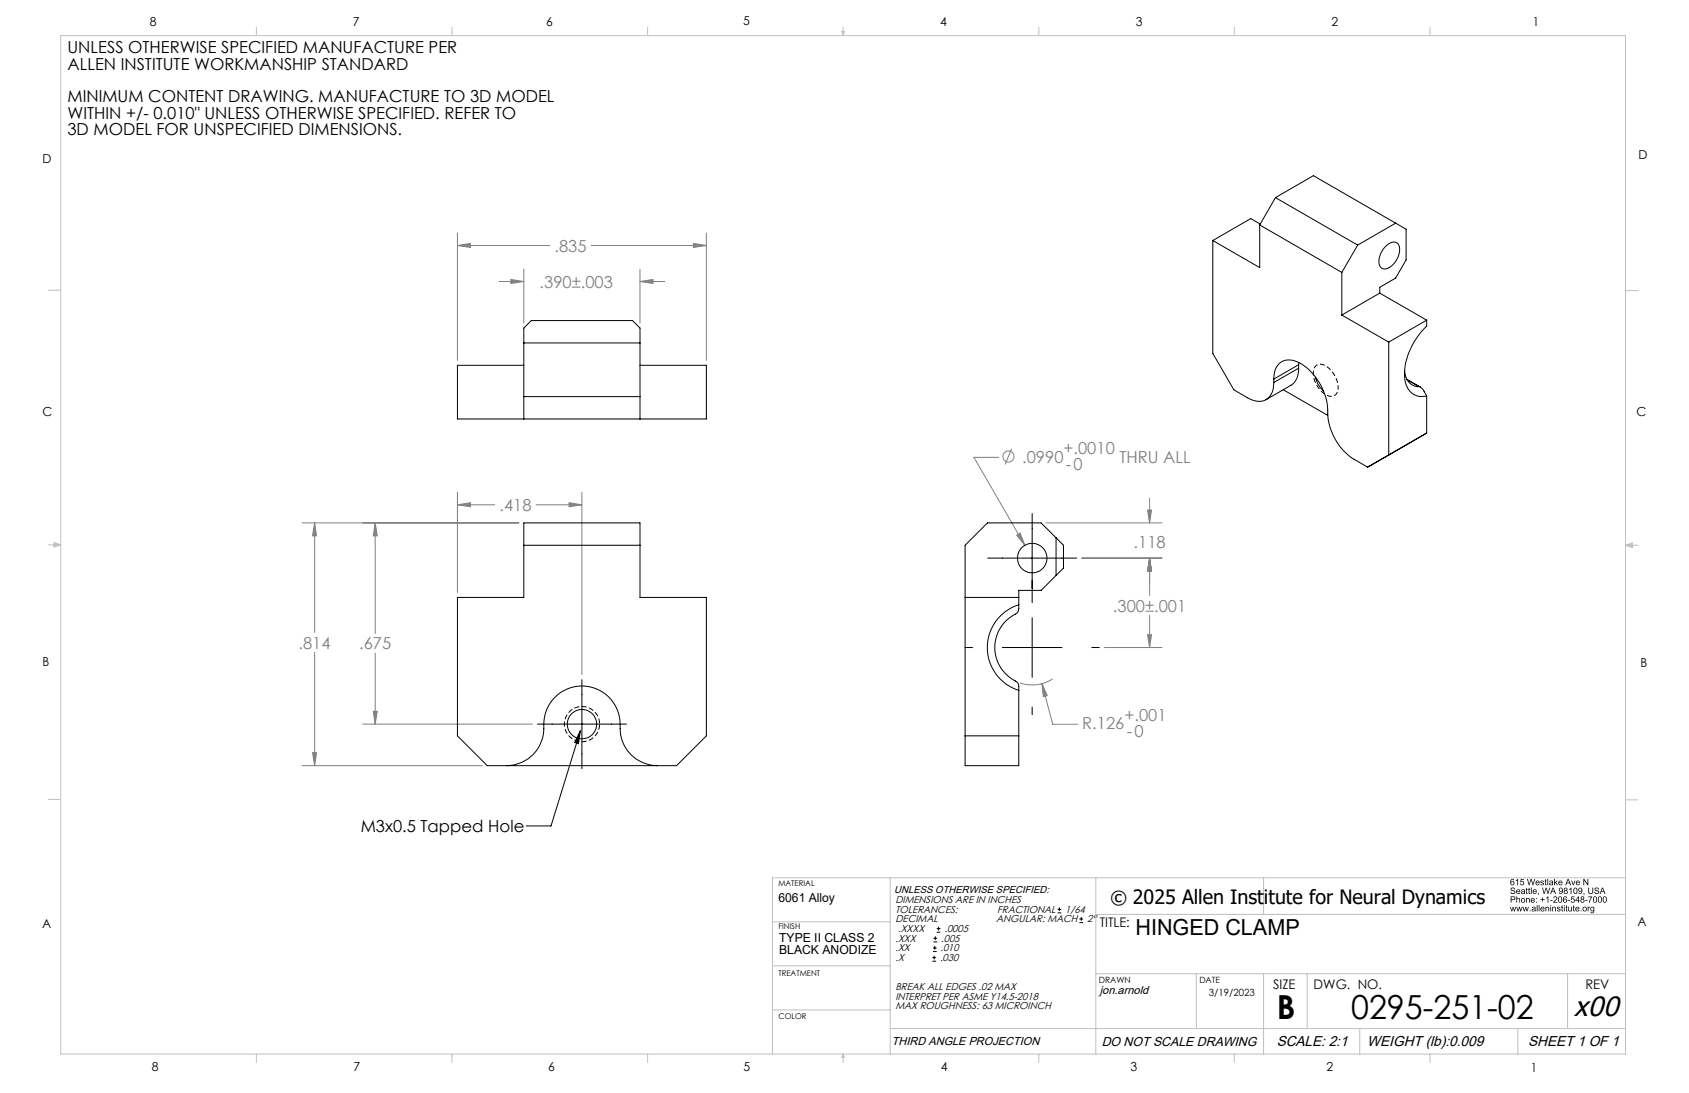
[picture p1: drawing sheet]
<svg xmlns="http://www.w3.org/2000/svg" width="432mm" height="279mm" viewBox="0 0 432 279" stroke-linecap="round" stroke-linejoin="round" font-family="sans-serif">
<g fill="none" stroke="#808080" stroke-width=".26">
<path d="M116.9 59.6v32.5M180.6 59.6v32.5M116.9 62.8l3.4-.6v1.1zM116.9 62.8h23.7M127.6 72h6.3M130.6 71.4l3.3 .6-3.3 .5zM133.9 68.8v13.8M151.1 62.8h29.5M163.6 72l3.3-.6v1.1zM163.6 68.8v13.8M163.6 72h6.4M177.3 62.2l3.3 .6-3.3 .5z"/>
<path d="M255.3 116.9h-6.3l13 22.5M258.6 114.7l-1.6 4M77.3 133.7h55.3M80.4 133.7l.5 3.3h-1zM80.4 133.7v28M95.9 133.7l.5 3.3h-1zM95.9 133.7v28.2M116.9 129l3.4-.5v1zM116.9 125.9v25.5M116.9 129h9.6M137.1 129h11.7M145.5 128.5l3.3 .5-3.3 .5z"/>
<path d="M148.8 125.9v46.6M259.9 136.8l.9-.5 1.2 3.1zM267.4 133.7h29.7M293.4 130.4h1l-.5 3.3zM293.9 127.3v6.4M276.5 142.7h20.6M293.9 142.7l.5 3.3h-1zM293.9 142.7v9.5M293.9 157.3v8.2M80.4 166.7v29M95.9 167v18.1M266.4 174.8l1.3 3-1 .3z"/>
<path d="M266.4 174.8l2.7 10.3h6.4M269.1 173.5a9.7 9.7 0 0 1-8.3 1.1M282.3 165.5h14.8M293.4 162.2h1l-.5 3.3zM77.3 195.7h46M79.9 192.4h1l-.5 3.3zM92.7 185.1h43.4M95.4 181.8h1l-.5 3.3z"/>
<circle cx="257.8" cy="116.7" r="1.42"/>
</g>
<g fill="none" stroke="#000" stroke-width=".26">
<path d="M263.9 131.3v22.8M252.5 142.7h22.8M263.9 157.9v15.2M148.8 173.7v22.8M246.7 165.5h1.9M256.3 165.5h15.2M279.1 165.5h2M137.4 185.1h22.8M148.4 186.8l-.5 3.3-1-.3zM148.4 186.8l-7.5 24.3h-6.4M263.9 180.8v1.9M238.7 239.9h.9"/>
<path d="M239.1 239.4v.9M239.5 238.3h.9M239.5 237.4h.9M240 236.9v.9M270.4 233.4h.9M270.4 232.4h.9M270.8 232v.9M275.9 235.8h1M275.9 234.9h1M276.4 234.4v1M238.4 245.7h.9M238.4 244.8h.9"/>
<path d="M238.5 243.2h1M238.5 242.3h1M238.7 240.8h.9M238.8 244.3v1M239 241.8v1"/>
</g>
<path d="M153.3 185.1a4.5 4.5 0 0 1-6.7 3.9 4.5 4.5 0 0 1-.2-7.7 4.5 4.5 0 0 1 6.9 3.5v.3" fill="none" stroke="#000" stroke-width=".26" stroke-dasharray="1.3 .6" stroke-dashoffset="-.2" stroke-linecap="butt"/>
<path d="M342.1 99.1a2 2 0 0 1-1.1 2.1 2 2 0 0 1-2.4-.5 6.3 6.3 0 0 1-2.6-6.6 2.09 2.09 0 0 1 3.5-.2 7.1 7.1 0 0 1 2.6 5.2" fill="none" stroke="#000" stroke-width=".26" stroke-dasharray="1.3 .6" stroke-dashoffset=".7" stroke-linecap="butt"/>
<g fill="none" stroke="#c0c0c0" stroke-width=".26">
<path d="M15.5 9.1h400.1v260.4h-400.1zM65.5 6.9v2.2M115.5 6.9v2.2M165.6 6.9v2.2M215.2 8h.7l-.4 1.1zM215.4 8l.1 1.1M215.5 6.9v2.2M215.7 8l-.2 1.1M265.6 6.9v2.2M315.6 6.9v2.2M365.6 6.9v2.2M12.3 74.2h3.2"/>
<path d="M415.6 74.3h3.1M12.3 139.3h3.2M13.8 139.1l1.7 .2M13.8 138.7l1.7 .6-1.7 .5zM15.5 139.3l-1.7 .3M415.6 139.4h3.1M415.6 139.4l1.7-.6v1.2zM415.6 139.4l1.7 .3M417.3 139.2l-1.7 .2M12.3 204.4h3.2M415.6 204.5h3.1M197.5 235.7h30.1"/>
<path d="M227.6 224.4v45.1M280.1 224.4v45.1M280.1 233.8h135.5M323 224.4v9.4M415.6 224.4h-218.1v45.1M197.5 246.9h30.1M197.5 258.2h30.1M280.1 248.9h135.5M305.9 248.9v14M323 248.9v20.6M334.2 248.9v14M400.8 248.9v14"/>
<path d="M65.5 269.5v2.1M115.5 269.5v2.1M165.6 269.5v2.1M215.5 269.5v2.1M215.5 269.5l.4 .8h-.7zM227.6 262.9h188M265.6 269.5v2.1M315.6 269.5v2.1M347.6 262.9v6.6M365.6 269.5v2.1M388.1 262.9v6.6"/>
</g>
<path d="M80.4 133.7l.5 3.3h-1zM79.9 192.4h1l-.5 3.3zM95.9 133.7l.5 3.3h-1zM95.4 181.8h1l-.5 3.3zM116.9 129l3.4-.5v1zM145.5 128.5l3.3 .5-3.3 .5zM259.9 136.8l2.1 2.6-1.2-3.1zM293.9 142.7l.5 3.3h-1zM293.4 162.2h1l-.5 3.3zM266.4 174.8l.3 3.3 1-.3zM293.4 130.4h1l-.5 3.3zM293.9 142.7l.5 3.3h-1zM116.9 62.8l3.4-.6v1.1zM177.3 62.2l3.3 .6-3.3 .5zM130.6 71.4l3.3 .6-3.3 .5zM163.6 72l3.3-.6v1.1z" fill="#808080"/>
<path d="M148.4 186.8l-.5 3.3-1-.3z" fill="#000"/>
<g fill="none" stroke="#000" stroke-width=".26">
<path d="M322.1 57.5v10.9l-12-6.9M322.1 57.5l20.9 12.1M322.2 57.3l-2.4-1.4-9.7 5.6M326.1 50.5l9.7-5.6 23.7 13.7v7.8l-2.7 4.7-4.1 2.3v1.5M326.1 50.5l-4 7M326.1 50.5l21 12.2M356.8 57l-9.7 5.7M310.1 61.5v28.8l5.4 9.4 3.4 2a4.4 4.4 0 0 0 5.5-.1l.9-1.4 .3-2.4M343 69.6v10.9M347.1 62.7l-4.1 6.9M352.7 74.9l-9.7 5.6M352.7 74.9l12 6.9"/>
<path d="M354.1 63.1a2.35 2.35 0 0 1 3.3-.8 4.4 4.4 0 0 1-1.2 5.2 2.29 2.29 0 0 1-3.2 .8 4.3 4.3 0 0 1 1.1-5.2zM133.9 93.4h-17v13.7h63.7v-13.7h-17M133.9 87.7h29.7M325.6 96.9a4.2 4.2 0 0 1 3.9-4.9 9.3 9.3 0 0 1 6.7 4.2 15 15 0 0 1 3.3 10.2 14.9 14.9 0 0 0 6.7 11l3.4 2 15.1-8.7M325.6 96.9v.9M328 99.6l11.4 6.6M332 94.1a4.8 4.8 0 0 1-2 4.4l-6.3 3.7M332 93.2v.9M332 93.2l-6.4 3.7M332 94.1l-6.4 3.7M332 92.7v.5M336.3 96.4a6.1 6.1 0 0 0 2 3.5"/>
<path d="M343 80.5l12 7M355 87.5v28.8l9.7-5.6M359.1 94.8a3.8 3.8 0 0 0 3.7 4M359.7 97l3.4 2M359.8 97.1l3 1.7M362.8 98.8l.5 .3 .6 .6 .8 1.5M364.7 81.8v1.6a16.9 16.9 0 0 0-5.4 14.2 4.4 4.4 0 0 0 5.4 3.6M364.7 81.8l-9.7 5.7M133.9 107.1v-23.2l1.9-1.9h25.9l1.9 1.9v23.2M133.9 101.4h29.7M364.7 101.2v9.5M133.9 139.4h29.7"/>
<path d="M133.9 133.7h29.7v19h17v35.4l-7.6 7.6h-48.4l-7.7-7.6v-35.4h17zM246.7 139.4l5.7-5.7h13.8l5.7 5.7v5.8l-5.7 5.7h-5.7v4.7a1.93 1.93 0 0 1-1.6 1.8 9.6 9.6 0 0 0 1 16.8l.5 .7 .1 .5v20.3h-13.8zM270 137.5v9.6M246.7 152.7h13.8M260.5 154.6a11.5 11.5 0 0 0-8.1 10.9 11.5 11.5 0 0 0 8.1 11M129.5 195.7a9.6 9.6 0 0 0 9.5-10.6 9.8 9.8 0 0 1 10.4-9.7 9.8 9.8 0 0 1 9.1 10.8 9.5 9.5 0 0 0 9.6 9.5M246.7 188.1h13.8"/>
<circle cx="263.9" cy="142.7" r="3.8"/>
<circle cx="148.8" cy="185.1" r="3.8"/>
</g>
<g fill="#000">
<path d="M404.8 224.7h.2l.9 1.2v-1.2h.2v1.6h-.3l-.8-1.3v1.3h-.2zM403.2 225.3l-.1 .3h.6l-.2-.3zM403 225.2a.54 .54 0 0 1 .7 0 .54 .54 0 0 1 .2 .5h-.8a.34 .34 0 0 0 .2 .4 .34 .34 0 0 0 .4-.2h.2a.59 .59 0 0 1-.9 .3 .59 .59 0 0 1 0-1zM401.7 225.1h.2l.3 .9 .4-.9h.2l-.5 1.2h-.2zM400.9 224.8l-.3 .8h.6zM400.8 224.7h.2l.7 1.6h-.3l-.2-.5h-.6l-.2 .5h-.2zM398.7 225.3l-.1 .3h.7l-.2-.3zM398.5 225.2a.54 .54 0 0 1 .7 0 .54 .54 0 0 1 .3 .5h-.9a.34 .34 0 0 0 .3 .4 .34 .34 0 0 0 .4-.2h.2a.59 .59 0 0 1-.9 .3 .59 .59 0 0 1-.1-1zM397.3 224.7h.2v.9l.5-.5h.3l-.5 .5 .5 .7h-.2l-.4-.6-.2 .6h-.2zM396.3 225.8a.21 .21 0 0 0 0 .3 .21 .21 0 0 0 .3 0l.2-.4zM396.1 225.2l.6-.1a.97 .97 0 0 1 .4 1.2l-.2-.2a.4 .4 0 0 1-.7 .2 .4 .4 0 0 1 0-.6l.6-.2a.29 .29 0 0 0-.2-.3 .29 .29 0 0 0-.3 .3h-.2zM395.6 224.7h.2v1.6h-.2zM395 224.8l.2-.1v.4h.2l-.2 .2v.7l.2 .3-.4-.1v-.9h-.1zM393.9 225.2l.5-.1 .3 .2-.2 .1-.4-.1v.2a.47 .47 0 0 1 .6 .3 .47 .47 0 0 1-.3 .6 .47 .47 0 0 1-.6-.3v-.2h.2a.26 .26 0 0 0 .3 .3 .26 .26 0 0 0 .2-.3l-.1-.1a.42 .42 0 0 1-.5-.1 .42 .42 0 0 1 0-.5zM392.9 225.3l-.1 .3h.6l-.2-.3zM392.7 225.2a.54 .54 0 0 1 .7 0 .54 .54 0 0 1 .2 .5h-.8a.34 .34 0 0 0 .2 .4 .34 .34 0 0 0 .4-.2h.2a.59 .59 0 0 1-.9 .3 .59 .59 0 0 1 0-1zM390.4 224.7h.2l.3 1.4 .4-1.4h.3l.3 1.4 .3-1.4h.3l-.5 1.6h-.2l-.4-1.4-.4 1.4h-.2zM388.8 224.7h.8v.2h-.6l-.1 .4a.53 .53 0 0 1 .7 .3 .53 .53 0 0 1-.3 .7 .53 .53 0 0 1-.7-.4l.2-.1a.34 .34 0 0 0 .5 .2 .34 .34 0 0 0 0-.5 .34 .34 0 0 0-.5 0h-.2zM387.5 225.1l.6-.4v1.6h-.2v-1.3l-.4 .3zM386.3 225.8a.35 .35 0 0 0 .7 0 .35 .35 0 0 0-.7 0zM386.3 224.9l.6-.2 .2 .4h-.2a.32 .32 0 0 0-.3-.3 .32 .32 0 0 0-.3 .4v.3a.51 .51 0 0 1 .8 .1 .51 .51 0 0 1-.4 .7 .51 .51 0 0 1-.6-.5z" fill-rule="evenodd"/>
<path d="M406.9 232v.7a.37 .37 0 0 0 .5-.3 .37 .37 0 0 0-.5-.4zM406.7 232l.9-.2v1a.5 .5 0 0 1-.4 .6 .5 .5 0 0 1-.6-.3l.2 .1a.34 .34 0 0 0 .4 0 .34 .34 0 0 0 .2-.4 .56 .56 0 0 1-.8-.1 .56 .56 0 0 1 .1-.7zM405.9 231.8l.2 .2 .2-.2h.2l-.4 .3v.9h-.2zM404.8 232.4a.4 .4 0 0 0 .8 0 .4 .4 0 0 0-.8 0zM404.6 232.4a.58 .58 0 0 1 1.1 0 .58 .58 0 0 1-1.1 0zM404.1 232.8h.2v.2h-.2zM403 232l-.1 .3h.7l-.2-.3zM402.9 231.9a.54 .54 0 0 1 .6-.1 .54 .54 0 0 1 .3 .6h-.9a.33 .33 0 0 0 .3 .4 .33 .33 0 0 0 .4-.2h.2a.59 .59 0 0 1-.9 .3 .59 .59 0 0 1 0-1zM402.2 231.5l.2-.1v.4h.2l-.2 .2v.7l.2 .3-.4-.1v-.9h-.1zM400.9 231.8h.2v.7a.29 .29 0 0 0 .3 .3 .29 .29 0 0 0 .3-.4v-.6h.2v1.2l-.2-.2a.41 .41 0 0 1-.5 .2 .41 .41 0 0 1-.3-.5zM400.4 231.5l.1-.1v.4h.2l-.2 .2v.6l.3 .4-.4-.1v-.9h-.2zM399.8 231.8h.2v1.2h-.2zM399.8 231.4h.2v.2h-.2zM399.2 231.5l.2-.1v.4h.2l-.2 .2v.7l.3 .3-.4-.1-.1-.9h-.1zM398.1 231.9l.6-.1 .2 .3-.5-.1-.1 .2a.47 .47 0 0 1 .6 .3 .47 .47 0 0 1-.2 .6 .47 .47 0 0 1-.6-.3l-.1-.2h.2a.26 .26 0 0 0 .3 .3 .26 .26 0 0 0 .2-.4h-.1a.42 .42 0 0 1-.4-.1 .42 .42 0 0 1-.1-.5zM396.9 231.8l.1 .2a.41 .41 0 0 1 .5-.2 .41 .41 0 0 1 .3 .4v.8h-.2v-.7a.27 .27 0 0 0-.2-.4 .27 .27 0 0 0-.3 .2l-.1 .9h-.1zM396.3 231.8h.3v1.2h-.3zM396.3 231.4h.3v.2h-.3zM395.1 231.8l.2 .2a.41 .41 0 0 1 .5-.2 .41 .41 0 0 1 .3 .4v.8h-.2v-.7a.27 .27 0 0 0-.2-.4 .27 .27 0 0 0-.4 .2v.9h-.2zM394.1 232l-.1 .3h.7l-.2-.3zM394 231.9a.54 .54 0 0 1 .6-.1 .54 .54 0 0 1 .3 .6h-.9a.34 .34 0 0 0 .3 .4 .34 .34 0 0 0 .4-.2h.2a.59 .59 0 0 1-.9 .3 .59 .59 0 0 1 0-1zM393.4 231.4h.2v1.6h-.2zM392.9 231.4h.2v1.6h-.2zM391.8 232.5a.31 .31 0 0 0 .4 .4 .31 .31 0 0 0 .2-.5zM391.7 231.9l.4-.1 .4 .1 .1 1.1-.2-.2a.41 .41 0 0 1-.6 .2 .41 .41 0 0 1 0-.6l.6-.2a.3 .3 0 0 0-.3-.3 .3 .3 0 0 0-.3 .3l-.2-.1zM391.1 232.8h.2v.2h-.2zM389.3 231.8h.2l.2 .9 .3-.9h.2l.2 .9 .3-.9h.2l-.4 1.2h-.2l-.2-.9-.3 .9h-.2zM387.7 231.8h.2l.2 .9 .3-.9h.2l.2 .9 .2-.9h.2l-.3 1.2h-.2l-.3-.9-.2 .9h-.2zM386 231.8h.2l.3 .9 .2-.9h.2l.3 .9 .2-.9h.2l-.3 1.2h-.2l-.3-.9-.2 .9h-.2z" fill-rule="evenodd"/>
<path d="M409.7 227.1l-.3 .8h.6zM409.6 226.9h.2l.7 1.6h-.3l-.2-.5h-.6l-.2 .5h-.2zM407.8 227a.63 .63 0 0 1 1 .4h-.2a.35 .35 0 0 0-.4-.4 .35 .35 0 0 0-.3 .4l.1 .1a.56 .56 0 0 1 .7 .2 .56 .56 0 0 1-.1 .8 .66 .66 0 0 1-1-.5l.5 .3 .5-.2a.57 .57 0 0 0-.7-.4l-.3-.4zM406.1 226.9h.2v.9a.43 .43 0 0 0 .4 .6 .43 .43 0 0 0 .4-.6v-.9h.2v.9a.63 .63 0 0 1-.6 .7 .63 .63 0 0 1-.6-.7zM404.8 228.3h.3l-.2 .5zM403.6 227.4a.35 .35 0 0 0 .7 0 .35 .35 0 0 0-.7 0zM403.6 227.1a.71 .71 0 0 1 .9 .2 .71 .71 0 0 1 0 .9 .49 .49 0 0 1-.5 .3 .49 .49 0 0 1-.5-.4h.2a.37 .37 0 0 0 .5 .2 .37 .37 0 0 0 .1-.5 .51 .51 0 0 1-.7 0 .51 .51 0 0 1 0-.7zM402.5 227.2a.75 .75 0 0 0 .4 1.1 .74 .74 0 0 0-.3-1.2zM402.5 227a.69 .69 0 0 1 .8 .2 .69 .69 0 0 1 0 .9 .55 .55 0 0 1-.7 .4 .55 .55 0 0 1-.4-.8zM401.2 227.3l.5-.4v1.6h-.2v-1.2l-.3 .2zM400 227.3a.26 .26 0 0 0 .5 0 .26 .26 0 0 0-.5 0zM400 228.1a.33 .33 0 0 0 .6 0 .33 .33 0 0 0-.6 0zM399.9 227a.43 .43 0 0 1 .7 0 .43 .43 0 0 1-.1 .6 .47 .47 0 0 1 .2 .8 .47 .47 0 0 1-.8 0 .47 .47 0 0 1 .2-.8l-.3-.2zM398.7 227.4a.34 .34 0 0 0 .6 0 .34 .34 0 0 0-.6 0zM398.7 227.1a.72 .72 0 0 1 .8 .2 .72 .72 0 0 1 0 .9 .49 .49 0 0 1-.5 .3 .49 .49 0 0 1-.5-.4h.2a.36 .36 0 0 0 .5 .2 .36 .36 0 0 0 .2-.5 .51 .51 0 0 1-.8 0 .51 .51 0 0 1 .1-.7zM397 227.1l-.2 .8h.5zM396.9 226.9h.3l.6 1.6h-.2l-.2-.5h-.7l-.2 .5h-.2zM394.2 226.9h.3l.3 1.4 .3-1.4h.3l.4 1.4 .3-1.4h.2l-.4 1.6h-.2l-.4-1.4-.4 1.4h-.2zM393.2 228.3h.2l-.2 .5zM392.1 227.6l-.1 .2h.7l-.2-.3zM392 227.5a.54 .54 0 0 1 .6-.1 .54 .54 0 0 1 .3 .6h-.9a.34 .34 0 0 0 .3 .4 .34 .34 0 0 0 .4-.3l.2 .1a.58 .58 0 0 1-.9 .2 .58 .58 0 0 1 0-.9zM391.4 226.9h.2v1.6h-.2zM390.8 227.1l.2-.2v.4h.2l-.2 .2v.8l.2 .2-.4-.1v-.9h-.1zM390.2 227.1l.2-.2v.4h.2l-.2 .2v.7l.2 .3-.4-.1v-.9h-.2zM389.1 228.1a.31 .31 0 0 0 .4 .3 .31 .31 0 0 0 .1-.5zM389 227.4h.8l.1 1.1-.2-.1a.4 .4 0 0 1-.7 .2 .4 .4 0 0 1 0-.7l.6-.1a.29 .29 0 0 0-.2-.3 .29 .29 0 0 0-.3 .2h-.2zM387.9 227.6l-.1 .2h.7l-.2-.3zM387.8 227.5a.54 .54 0 0 1 .6-.1 .54 .54 0 0 1 .3 .6h-.9a.34 .34 0 0 0 .3 .4 .34 .34 0 0 0 .4-.3l.2 .1a.58 .58 0 0 1-.9 .2 .58 .58 0 0 1 0-.9zM386.3 227a.63 .63 0 0 1 1.1 .4h-.2a.35 .35 0 0 0-.4-.4 .35 .35 0 0 0-.3 .4l.1 .1a.56 .56 0 0 1 .7 .2 .56 .56 0 0 1-.2 .8 .66 .66 0 0 1-1-.5l.6 .3 .5-.2a.57 .57 0 0 0-.8-.4l-.2-.4z" fill-rule="evenodd"/>
<path d="M410 229.4a.76 .76 0 0 0 .4 1.2 .74 .74 0 0 0-.3-1.3zM410 229.2a.68 .68 0 0 1 .8 .3 .68 .68 0 0 1 0 .8 .55 .55 0 0 1-.8 .4 .55 .55 0 0 1-.3-.8zM408.8 229.4a.76 .76 0 0 0 .3 1.2 .74 .74 0 0 0-.2-1.3zM408.7 229.2a.68 .68 0 0 1 .8 .3 .68 .68 0 0 1 0 .8 .55 .55 0 0 1-.7 .4 .55 .55 0 0 1-.3-.8zM407.6 229.4a.75 .75 0 0 0 .3 1.2 .73 .73 0 0 0-.2-1.3zM407.5 229.2a.68 .68 0 0 1 .8 .2 .68 .68 0 0 1 0 .9 .55 .55 0 0 1-.7 .4 .55 .55 0 0 1-.3-.8zM406 229.2h1.1l-.6 1.5h-.2v-.4l.5-1h-.8zM405.3 230.1h.6v.2h-.6zM404.3 229.5a.26 .26 0 0 0 .5 0 .26 .26 0 0 0-.5 0zM404.2 230.3a.35 .35 0 0 0 .7 0 .35 .35 0 0 0-.7 0zM404.2 229.2a.43 .43 0 0 1 .7 0 .43 .43 0 0 1-.1 .7 .48 .48 0 0 1 .1 .7 .48 .48 0 0 1-.7 0 .48 .48 0 0 1 .1-.7l-.2-.2zM403.4 229.5l-.5 .7h.5zM403.5 229.1h.1v1.1h.2v.1h-.2v.4h-.2v-.4h-.7zM401.8 229.2h.7v.1h-.6l-.1 .5a.53 .53 0 0 1 .8 .2 .53 .53 0 0 1-.4 .7 .53 .53 0 0 1-.6-.4h.2a.34 .34 0 0 0 .5 .1 .34 .34 0 0 0 0-.5 .34 .34 0 0 0-.5 .1h-.2zM400.8 230.1h.6v.2h-.6zM399.8 230.3a.35 .35 0 0 0 .7 0 .35 .35 0 0 0-.7 0zM399.7 229.3l.6-.1 .3 .3h-.2a.32 .32 0 0 0-.4-.2 .32 .32 0 0 0-.2 .4v.2a.51 .51 0 0 1 .8 .2 .51 .51 0 0 1-.4 .7 .51 .51 0 0 1-.6-.6zM398.6 229.4a.76 .76 0 0 0 .4 1.2 .74 .74 0 0 0-.3-1.3zM398.6 229.2a.68 .68 0 0 1 .8 .3 .68 .68 0 0 1 0 .8 .55 .55 0 0 1-.8 .4 .55 .55 0 0 1-.3-.8zM397.3 229.2a.55 .55 0 0 1 .8 .3 .55 .55 0 0 1-.4 .7l-.4 .4h.8v.1h-1l.2-.4a.63 .63 0 0 0 .4-1l-.6 .3zM396.3 230.1h.6v.2h-.6zM395.3 229.5l.5-.4v1.6h-.1v-1.2l-.4 .2zM394.3 229.4h.2v.5h.4v.1h-.4v.5h-.2v-.5h-.5v-.1h.5zM392.7 230.5h.2v.2h-.2zM392.7 229.6h.2v.2h-.2zM391.6 229.8l-.1 .2h.7l-.2-.3zM391.5 229.7a.53 .53 0 0 1 .6-.1 .53 .53 0 0 1 .3 .6h-.9a.34 .34 0 0 0 .3 .4 .34 .34 0 0 0 .4-.2h.2a.58 .58 0 0 1-.9 .2 .58 .58 0 0 1 0-.9zM390.1 229.6l.2 .1a.41 .41 0 0 1 .5-.1 .41 .41 0 0 1 .3 .4v.7h-.2v-.7a.27 .27 0 0 0-.2-.3 .27 .27 0 0 0-.3 .2l-.1 .8h-.2zM389 230.2a.4 .4 0 0 0 .8 0 .4 .4 0 0 0-.8 0zM388.8 230.1a.6 .6 0 0 1 1.2 0 .6 .6 0 0 1-1.2 0zM387.7 229.1h.2v.6a.41 .41 0 0 1 .5-.1 .41 .41 0 0 1 .2 .4v.7h-.2v-.7a.28 .28 0 0 0-.3-.3 .28 .28 0 0 0-.2 .4v.6h-.2zM386.4 229.3v.6h.6a.29 .29 0 0 0 .2-.4 .29 .29 0 0 0-.4-.2zM386.2 229.1h.6a.49 .49 0 0 1 .6 .5 .49 .49 0 0 1-.6 .5h-.4v.6h-.2z" fill-rule="evenodd"/>
</g>
<g font-size="8.5">
<text x="326.4" y="260.6">B</text>
<text x="345.4" y="260.6">0295-251-02</text>
</g>
<text font-size="7.3" x="402.4" y="259.8">x00</text>
<text font-size="5.6" x="290.3" y="238.9">HINGED CLAMP</text>
<text font-size="4.6" x="283.9" y="231.1">© 2025 Allen Institute for Neural Dynamics</text>
<g font-size="4.2">
<text x="17.2" y="13.6">UNLESS OTHERWISE SPECIFIED MANUFACTURE PER</text>
<text x="17.2" y="17.8">ALLEN INSTITUTE WORKMANSHIP STANDARD</text>
<text x="17.2" y="26.2">MINIMUM CONTENT DRAWING. MANUFACTURE TO 3D MODEL</text>
<text x="17.2" y="30.3">WITHIN +/- 0.010&quot; UNLESS OTHERWISE SPECIFIED. REFER TO</text>
<text x="17.2" y="34.5">3D MODEL FOR UNSPECIFIED DIMENSIONS.</text>
<text x="92.2" y="212.7">M3x0.5 Tapped Hole</text>
</g>
<g font-size="4.2" fill="#808080">
<text x="141.8" y="64.3">.835</text>
<text x="138" y="73.5">.390±.003</text>
<text x="261.3" y="118.2">.0990</text>
<text x="271.9" y="116">+.0010</text>
<text x="286.2" y="118.2">THRU ALL</text>
<text x="272.5" y="120.1">-0</text>
<text x="127.7" y="130.6">.418</text>
<text x="289.8" y="140.2">.118</text>
<text x="284.5" y="156.3">.300±.001</text>
<text x="76.3" y="165.8">.814</text>
<text x="91.8" y="166">.675</text>
<text x="287.5" y="184.2">+.001</text>
<text x="276.7" y="186.5">R.126</text>
<text x="288" y="188.3">-0</text>
</g>
<g font-size="3.7">
<text x="326.4" y="267.5">SCALE: 2:1</text>
<text x="349.6" y="267.5">WEIGHT (lb):0.009</text>
<text x="390.7" y="267.5">SHEET 1 OF 1</text>
</g>
<g font-size="3.4">
<text x="281.1" y="237.1">TITLE:</text>
<text x="325.5" y="252.8">SIZE</text>
<text x="335.8" y="252.8">DWG. NO.</text>
<text x="405.3" y="252.8">REV</text>
</g>
<text font-size="3.3" x="281.7" y="267.5">DO NOT SCALE DRAWING</text>
<g font-size="3.2">
<text x="38.3" y="6.7">8</text>
<text x="90.2" y="6.7">7</text>
<text x="139.7" y="6.5">6</text>
<text x="190" y="6.5">5</text>
<text x="240.4" y="6.5">4</text>
<text x="290.4" y="6.7">3</text>
<text x="340.4" y="6.5">2</text>
<text x="391.9" y="6.7">1</text>
<text x="10.9" y="41.6">D</text>
<text x="418.9" y="40.7">D</text>
<text x="10.9" y="106.3">C</text>
<text x="418.4" y="106.4">C</text>
<text x="10.8" y="170.2">B</text>
<text x="419.4" y="170.6">B</text>
<text x="199" y="230.5">6061 Alloy</text>
<text x="10.8" y="237.2">A</text>
<text x="418.6" y="236.8">A</text>
<text x="199.2" y="240.8">TYPE II CLASS 2</text>
<text x="199.2" y="244">BLACK ANODIZE</text>
<text x="38.8" y="273.8">8</text>
<text x="90.4" y="273.8">7</text>
<text x="140.2" y="273.8">6</text>
<text x="190.1" y="273.9">5</text>
<text x="240.5" y="273.8">4</text>
<text x="289" y="273.9">3</text>
<text x="339.1" y="273.8">2</text>
<text x="391.4" y="274.1">1</text>
</g>
<g font-size="2.9">
<text x="281.2" y="254.1">jon.arnold</text>
<text x="228" y="267.2">THIRD ANGLE PROJECTION</text>
</g>
<g font-size="2.6">
<text x="228.6" y="228.3">UNLESS OTHERWISE SPECIFIED:</text>
<text x="228.9" y="230.9">DIMENSIONS ARE IN INCHES</text>
<text x="228.9" y="233.3">TOLERANCES:</text>
<text x="255" y="233.3">FRACTIONAL</text>
<text x="272.3" y="233.3">1/64</text>
<text x="228.9" y="235.8">DECIMAL</text>
<text x="229.6" y="238.3">.XXXX</text>
<text x="241.4" y="238.3">.0005</text>
<text x="254.7" y="235.8">ANGULAR: MACH</text>
<text x="277.9" y="235.8">2°</text>
<text x="228.9" y="245.7">.X</text>
<text x="228.9" y="243.2">.XX</text>
<text x="228.9" y="240.8">.XXX</text>
<text x="240.3" y="245.7">.030</text>
<text x="240.5" y="243.2">.010</text>
<text x="240.6" y="240.8">.005</text>
<text x="228.9" y="253.1">BREAK ALL EDGES .02 MAX</text>
<text x="228.9" y="255.6">INTERPRET PER ASME Y14.5-2018</text>
<text x="228.9" y="258">MAX ROUGHNESS: 63 MICROINCH</text>
</g>
<text font-size="2.5" x="309" y="254.6">3/19/2023</text>
<g font-size="2.2">
<text x="280.9" y="251.4">DRAWN</text>
<text x="306.6" y="251.4">DATE</text>
</g>
<g font-size="2">
<text x="199" y="226.5">MATERIAL</text>
<text x="199" y="237.5">FINISH</text>
<text x="199" y="249.5">TREATMENT</text>
<text x="199" y="260.5">COLOR</text>
</g>
</svg>
